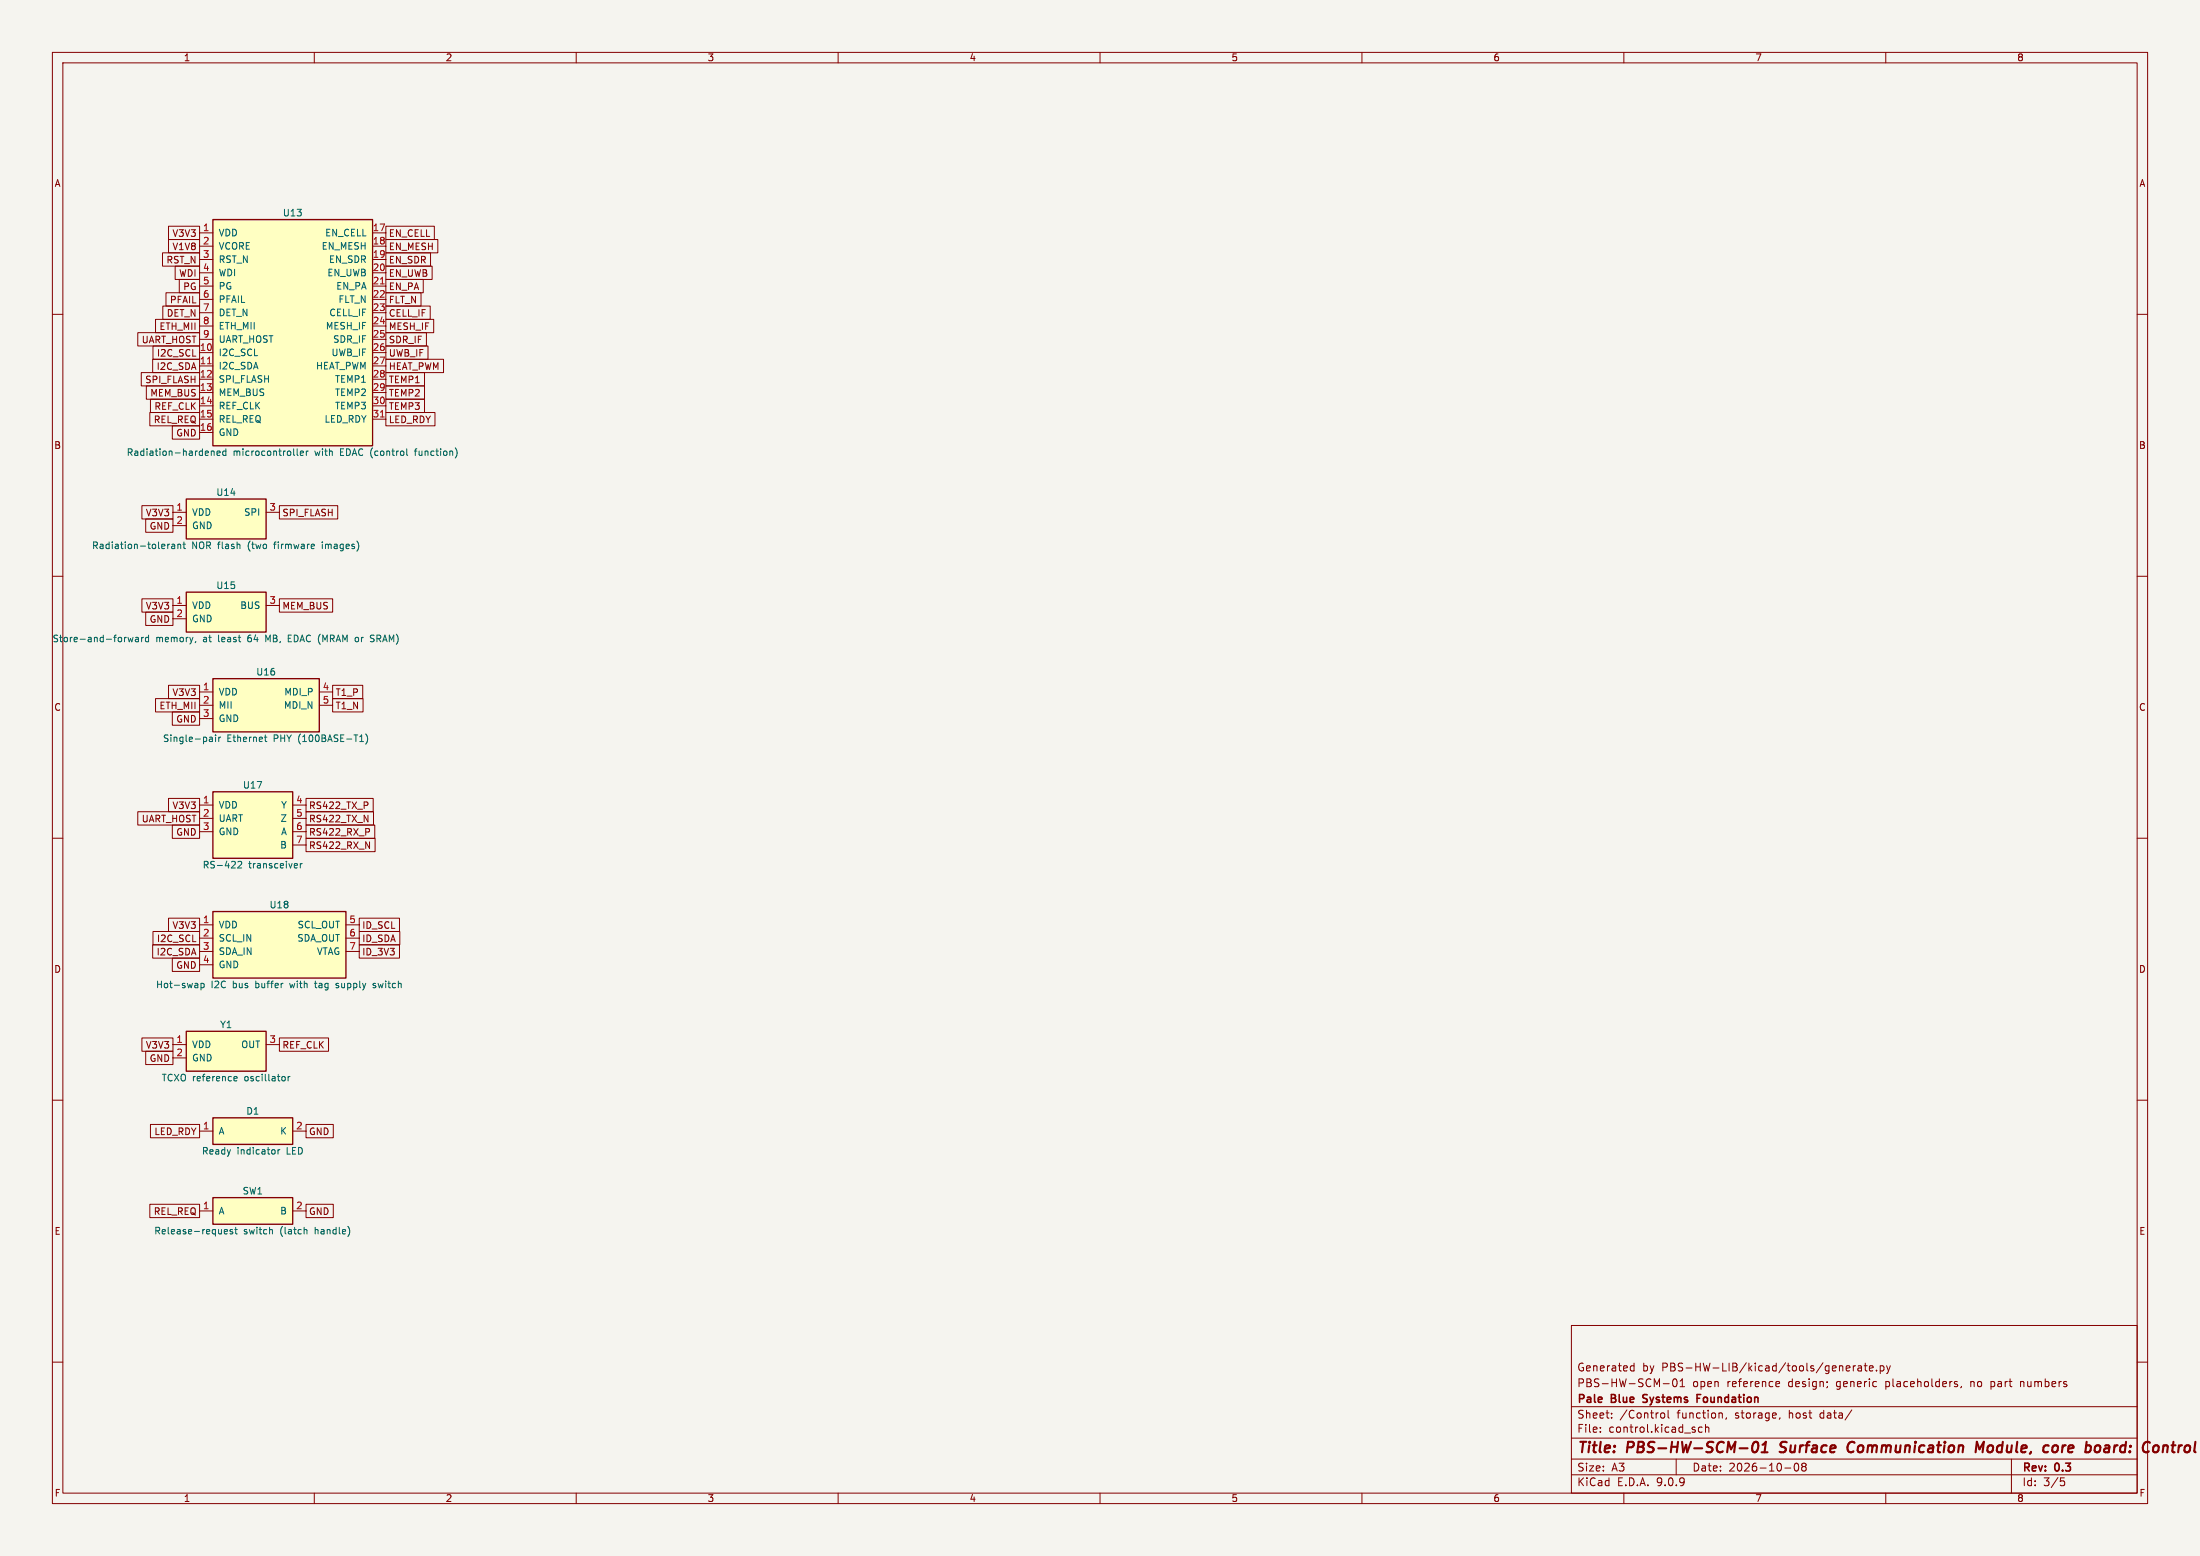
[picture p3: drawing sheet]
<svg xmlns="http://www.w3.org/2000/svg" width="420mm" height="297mm" viewBox="0 0 420 297" stroke-linecap="round" stroke-linejoin="round" font-family="sans-serif">
<path d="M0 0h420v297h-420z" fill="#f5f4ef" stroke="#f5f4ef" stroke-width=".19"/>
<g fill="none" stroke="#840000" stroke-width=".19">
<path d="M10 10h400v277h-400zM12 12h396v273h-396zM60 10v2M110 10v2M160 10v2M210 10v2M260 10v2M310 10v2M360 10v2M10 60h2M408 60h2M10 110h2"/>
<path d="M408 110h2M10 160h2M408 160h2M10 210h2M408 210h2M300 253h108v32h-108zM10 260h2M300 278.5h108M300 274.5h108M300 268.5h108M305.5 273.2v.2M305.5 272.5v.1"/>
<path d="M307.7 270.5v.2M307.7 269.8v.1M311.4 261.6h.5M311.4 260.8h.5M311.9 260.2v1.5M317.1 269.8l.4-.1 .3 .3-.1 .6-.4 .1-.2-.2M317.5 264.1h1.2M318.4 269.2v1.3l.3 .2M319.4 263.3l.3-.1a.8 .8 0 0 1 .5 .7 .8 .8 0 0 1-.5 .8l-.3-.2-.1-.4zM320 278.5v3M320.7 264.7h.9M320.7 263.6l.5-.4v1.5"/>
<path d="M324.9 272.5l-.4-.1-.3 .3 .2 .6h.5M325.6 272.5l.2-.1 .4 .1v.9M325.6 271.9v1.5M328.6 269.7l.2 .2v.8M329.6 270.6l-.2 .3M339.1 264.6h.6M339.1 263.8l.4-.1 .2 .3-.7 .2M339.8 270.6l-.1 .3M342.7 279.4l.2-.1a.8 .8 0 0 1 .5 .7 .8 .8 0 0 1-.5 .8l-.2-.2-.2-.4zM344.2 279.9l-.3-.3 .3-.3 .5 .1 .1 .2-.3 .3M344.2 279.9l-.3 .3 .1 .4 .2 .2 .5-.1 .1-.2-.1-.4-.2-.2M344.2 279.9h.3"/>
<path d="M348.8 263.8v.1M348.9 264.6l-.1 .2M352.4 261.2l.8-.2-.1-.2-.4-.1-.3 .2 .1 .7h.6M353.5 269.1l-1.3 1.9M353.8 260.7v1M354.2 260.7l-.3 .1-.1 .2M354.7 260.8h.6l.1 .9M355.4 261l-.5 .1a.29 .29 0 0 0-.2 .3 .29 .29 0 0 0 .2 .3l.5-.1M355.9 260.7h.5M356.1 260.2v1.3l.3 .2M356.9 261.2l.7-.2-.1-.2-.4-.1-.2 .2v.7h.6M358.2 261.5v.2"/>
<path d="M358.9 260.8l.5-.1 .3 .3-.2 .6h-.6M358.9 260.7v1.5M360.2 260.7l.3 1M360.5 261.7l-.3 .5M360.9 260.7l-.4 1M373.3 264.2l.4 .1v.2l-.2 .2h-.3M373.3 263.7l.4 .1M374.4 264.6l-.1 .3M380.1 263.7v1.5M380.1 264.6l.1 .1M380.2 263.7l-.1 .1M384 278.5v6.5"/>
<path d="M385.7 263.7v1M385.9 263.7l-.2 .1M408 260h2M60 285v2M110 285v2M160 285v2M210 285v2M260 285v2M300 281.5h108M310 285v2M340.7 280.2h1.2M360 285v2"/>
<path d="M393.4 282.1h.7M393.5 282.7h.4l.3 .2-.2 .6-.5 .1"/>
</g>
<g fill="none" stroke="#840000" stroke-width=".4">
<path d="M334.8 275.4a.46 .46 0 0 1 .5-.2 .46 .46 0 0 1 .3 .4 1.15 1.15 0 0 1-.7 1.6l-.2-.1a1.54 1.54 0 0 1 .1-1.7zM336.3 277.2h1.1M336.5 275.8l.6-.6-.2 2M339.7 277.1l.3 .1M340 275.4v.6M353.7 275.2a1.07 1.07 0 0 0-1 .8 1.07 1.07 0 0 0 .5 1.2l.5-.1M377.1 277.2l.3-2 .5 1.4 .8-1.4-.2 2M390.9 275.9l.2 .1M392.7 276a.59 .59 0 0 0-.9 .3v.7a.53 .53 0 0 0 .9 0M398.3 275.2l-.2 2M400.2 276a.5 .5 0 0 1 .8 .3l-.1 .5a.62 .62 0 0 1-.7 .4M411.8 275.9l.3 .4-.1 .5-.2 .3"/>
<path d="M413 275.9l-.1 1.3M413.3 275.9l-.3 .2"/>
</g>
<path d="M313.6 267.6l.2 .1M313.7 266.3v.5M324 266.9h.5M324.7 266.2h-.7v1.5" fill="none" stroke="#840000" stroke-width=".3"/>
<path d="M40.6 228.6h15.3v5.1h-15.3z" fill="#ffffc2"/>
<path d="M40.6 228.6h15.3v5.1h-15.3z" fill="none" stroke="#840000" stroke-width=".25"/>
<path d="M38.1 231.1h2.5M55.9 231.1h2.5" fill="none" stroke="#840000" stroke-width=".19"/>
<path d="M42.9 235.5h.5M42.9 234.7h.3l.2 .3-.6 .1M44.4 234.7h-.3l-.2 .2 .1 .1 .4 .2v.3h-.5M44.8 234.7h.5M45 234.3v1l.3 .2M51.8 234.7l.2 .2v.6M58.2 234.7l.4 .2v.6" fill="none" stroke="#006464" stroke-width=".19"/>
<path d="M35.6 113h15.2v7.7h-15.2z" fill="#ffffc2"/>
<path d="M35.6 113h15.2v7.7h-15.2z" fill="none" stroke="#840000" stroke-width=".25"/>
<path d="M33 115.6h2.6M33 118.1h2.6M50.8 115.6h2.5" fill="none" stroke="#840000" stroke-width=".19"/>
<g fill="none" stroke="#006464" stroke-width=".19">
<path d="M25.4 121.7l-.2 .8-.3-.6-.2 .6M25.9 121.7h.5v.8M26.4 122h-.4l-.2 .2 .2 .3 .4-.1M27 121.7v.8M27.4 121.7l-.4 .2M28.4 121.7h-.4l-.2 .2 .1 .5h.5M28.4 121.2v1.3M37.4 122.4l-.1 .3M51.2 122.1l-.5-.9v1.3M55 121.8h.5M55.6 121.2h-.6v1.3h.6M68.2 121.7l.3 .2v.4l-.3 .2"/>
<path d="M71.2 121.9l.2 .2-.2 .4M71.2 121.2l.2 .1"/>
</g>
<path d="M40.6 213.4h15.3v5h-15.3z" fill="#ffffc2"/>
<path d="M40.6 213.4h15.3v5h-15.3z" fill="none" stroke="#840000" stroke-width=".25"/>
<path d="M38.1 215.9h2.5M55.9 215.9h2.5" fill="none" stroke="#840000" stroke-width=".19"/>
<path d="M53.1 219.4v.9M53.4 219.4l-.3 .3" fill="none" stroke="#006464" stroke-width=".19"/>
<path d="M40.6 151.1h15.3v12.7h-15.3z" fill="#ffffc2"/>
<path d="M40.6 151.1h15.3v12.7h-15.3z" fill="none" stroke="#840000" stroke-width=".25"/>
<path d="M38.1 153.7h2.5M38.1 156.2h2.5M38.1 158.8h2.5M55.9 153.7h2.5M55.9 156.2h2.5M55.9 158.8h2.5M55.9 161.3h2.5" fill="none" stroke="#840000" stroke-width=".19"/>
<path d="M45.4 164.5l.5-.1 .2 .4-.7 .9h.7M56.6 164.8l.2 .3-.6 .2M56.7 165.6l-.1 .1M57.3 164.8v.9M57.7 164.8l-.4 .3" fill="none" stroke="#006464" stroke-width=".19"/>
<path d="M35.6 95.3h15.2v7.6h-15.2z" fill="#ffffc2"/>
<path d="M35.6 95.3h15.2v7.6h-15.2z" fill="none" stroke="#840000" stroke-width=".25"/>
<path d="M33 97.8h2.6M50.8 97.8h2.5M33 100.3h2.6" fill="none" stroke="#840000" stroke-width=".19"/>
<path d="M32 103.9v.8M32.4 103.9l-.4 .2M32.8 103.9h.5l.1 .8M33.4 104.2h-.5l-.2 .2 .2 .3h.5M34 104l.1-.1h.3l.1 .8M34 103.9v.8M34.9 103.9h.5M35.1 103.4v1.1l.3 .2M61.5 103.4v.2M61.5 103.9v.8" fill="none" stroke="#006464" stroke-width=".19"/>
<path d="M35.6 196.9h15.2v7.6h-15.2z" fill="#ffffc2"/>
<path d="M35.6 196.9h15.2v7.6h-15.2z" fill="none" stroke="#840000" stroke-width=".25"/>
<path d="M33 199.4h2.6M50.8 199.4h2.5M33 201.9h2.6" fill="none" stroke="#840000" stroke-width=".19"/>
<path d="M44.7 206.3h.5M44.7 205.5h.4l.2 .3-.6 .1M54.3 205.5l.2 .2-.2 .6M55 205.5v.8M55.4 205.5l-.4 .2" fill="none" stroke="#006464" stroke-width=".19"/>
<path d="M40.6 41.9h30.5v43.2h-30.5z" fill="#ffffc2"/>
<path d="M40.6 41.9h30.5v43.2h-30.5z" fill="none" stroke="#840000" stroke-width=".25"/>
<g fill="none" stroke="#840000" stroke-width=".19">
<path d="M38.1 44.5h2.5M38.1 47h2.5M38.1 49.5h2.5M38.1 52.1h2.5M38.1 54.6h2.5M38.1 57.2h2.5M38.1 59.7h2.5M71.1 44.5h2.6M71.1 47h2.6M71.1 49.5h2.6M71.1 52.1h2.6M71.1 54.6h2.6"/>
<path d="M71.1 57.2h2.6M71.1 59.7h2.6M38.1 62.2h2.5M38.1 64.8h2.5M38.1 67.3h2.5M38.1 69.9h2.5M38.1 72.4h2.5M38.1 74.9h2.5M38.1 77.5h2.5M71.1 62.2h2.6M71.1 64.8h2.6M71.1 67.3h2.6"/>
<path d="M71.1 69.9h2.6M71.1 72.4h2.6M71.1 74.9h2.6M71.1 77.5h2.6M38.1 80h2.5M38.1 82.6h2.5M71.1 80h2.6"/>
</g>
<path d="M72.6 54.2h.8M39.6 69.4h.7M72.6 79.6h.8" fill="none" stroke="#a90000" stroke-width=".19"/>
<g fill="none" stroke="#006464" stroke-width=".19">
<path d="M40.3 86.1v.8M40.3 86.2l.2-.1 .3 .1 .1 .7M41.4 86.5l.6-.1v-.2l-.4-.1-.2 .2 .1 .6h.5M43.1 86.2l-.3-.1-.3 .2 .1 .6h.5M43.1 85.7v1.2M56.7 85.7v1.1l.2 .1M57.3 86.5l.6-.1v-.2l-.4-.1-.2 .2 .1 .6h.5M58.5 86.1v.8M58.8 86.1l-.3 .2M77.7 85.7v1.1l.1 .1M79.1 86.1h.5M79.3 85.7v1.2"/>
<path d="M87.1 85.9l.2 .4-.2 .8"/>
</g>
<path d="M40.6 129.5h20.4v10.2h-20.4z" fill="#ffffc2"/>
<path d="M40.6 129.5h20.4v10.2h-20.4z" fill="none" stroke="#840000" stroke-width=".25"/>
<path d="M38.1 132.1h2.5M38.1 134.6h2.5M38.1 137.2h2.5M61 132.1h2.5M61 134.6h2.5" fill="none" stroke="#840000" stroke-width=".19"/>
<path d="M40 140.8h.5v.7M40 141.5h.5M40.5 141l-.5 .1M41.2 140.3v.1M41.2 140.7v.8M41.8 140.7v.8M42.1 140.7l-.3 .2M50.5 140.7h.5M50.6 140.3v1.1l.4 .1M68.7 141.5h.7M69.8 140.1a1.46 1.46 0 0 1 0 1.9" fill="none" stroke="#006464" stroke-width=".19"/>
<path d="M40.6 174h25.4v12.7h-25.4z" fill="#ffffc2"/>
<path d="M40.6 174h25.4v12.7h-25.4z" fill="none" stroke="#840000" stroke-width=".25"/>
<g fill="none" stroke="#840000" stroke-width=".19">
<path d="M31 48.3h7.1v2.5h-7.1zM31.1 58.4h7v2.6h-7zM31.7 55.9h6.4v2.5h-6.4zM32.2 43.2h5.9v2.5h-5.9zM32.2 45.7h5.9v2.6h-5.9zM33.4 50.8h4.7v2.5h-4.7zM34.2 53.3h3.9v2.6h-3.9zM73.7 45.7h9.9v2.6h-9.9zM73.7 43.2h9.2v2.5h-9.2zM73.7 48.3h8.5v2.5h-8.5zM73.7 58.4h8.4v2.6h-8.4zM73.7 55.9h6.7v2.5h-6.7z"/>
<path d="M73.7 53.3h7.1v2.6h-7.1zM73.7 50.8h8.8v2.5h-8.8zM26.3 63.5h11.8v2.5h-11.8zM27 71.1h11.1v2.6h-11.1zM27.9 73.7h10.2v2.5h-10.2zM28.6 78.7h9.5v2.6h-9.5zM28.7 76.2h9.4v2.5h-9.4zM29.1 68.6h9v2.5h-9zM29.2 66h8.9v2.6h-8.9zM29.7 61h8.4v2.5h-8.4zM73.7 78.7h9.3v2.6h-9.3zM73.7 76.2h7.3v2.5h-7.3z"/>
<path d="M73.7 73.7h7.3v2.5h-7.3zM73.7 71.1h7.3v2.6h-7.3zM73.7 68.6h11v2.5h-11zM73.7 66h8v2.6h-8zM73.7 63.5h7.7v2.5h-7.7zM73.7 61h9.1v2.5h-9.1zM27.1 96.5h5.9v2.6h-5.9zM27.8 99.1h5.2v2.5h-5.2zM32.9 81.3h5.2v2.5h-5.2zM53.3 96.5h11.2v2.6h-11.2zM27.1 114.3h5.9v2.5h-5.9zM27.8 116.8h5.2v2.6h-5.2z"/>
<path d="M53.3 114.3h10.2v2.5h-10.2zM29.7 133.3h8.4v2.6h-8.4zM32.2 130.8h5.9v2.6h-5.9zM32.9 135.9h5.2v2.5h-5.2zM63.5 130.8h5.7v2.6h-5.7zM63.5 133.3h5.8v2.6h-5.8zM26.3 154.9h11.8v2.6h-11.8zM32.2 152.4h5.9v2.5h-5.9zM32.9 157.5h5.2v2.5h-5.2zM58.4 157.5h13.1v2.5h-13.1zM58.4 152.4h12.8v2.5h-12.8zM58.4 154.9h12.9v2.6h-12.9z"/>
<path d="M70.4 158.2l.1 .2-.1 .4M29.2 177.8h8.9v2.5h-8.9zM32.2 175.3h5.9v2.5h-5.9zM38.1 176.5h2.5M38.1 179.1h2.5M58.4 160h13.2v2.6h-13.2zM66 176.5h2.6M66 179.1h2.6M68.6 177.8h7.7v2.5h-7.7zM68.6 175.3h7.7v2.5h-7.7zM69.8 160.7l.7 1.3v-1.3M27.1 198.1h5.9v2.6h-5.9z"/>
<path d="M29.1 180.3h9v2.6h-9zM32.9 182.9h5.2v2.5h-5.2zM38.1 181.6h2.5M38.1 184.2h2.5M53.3 198.1h9.4v2.6h-9.4zM66 181.6h2.6M68.6 180.3h7.7v2.6h-7.7zM27.8 200.7h5.2v2.5h-5.2zM28.7 214.6h9.4v2.6h-9.4zM58.4 214.6h5.2v2.6h-5.2zM28.6 229.9h9.5v2.5h-9.5zM58.4 229.9h5.2v2.5h-5.2z"/>
</g>
<path d="M37.6 187.7l.2 .2v.6M37.8 188.5h-.2M37.8 188l-.2 .1M38.4 187.7v1.3M38.4 187.8l.3-.1 .3 .2-.1 .6h-.5M60 187.7h.5M60.2 187.3l.1 1.2M64.1 188.5h.4M64.5 187.7l-.4 .2 .1 .2h.3M71.7 187.8l-.3-.1-.2 .2 .6 .4M71.8 188.4l-.2 .1h-.4" fill="none" stroke="#006464" stroke-width=".19"/>
<g font-size="2.8" fill="#840000">
<text x="301" y="277.9">Title:</text>
<text x="310.6" y="277.9">PBS-HW-SCM-01</text>
<text x="340.7" y="277.9">Surface</text>
<text x="354.3" y="277.9">Communication</text>
<text x="379.6" y="277.9">Module,</text>
<text x="393.4" y="277.9">core</text>
<text x="402.2" y="277.9">board:</text>
<text x="413.9" y="277.9">Contr</text>
</g>
<g font-size="2.1" fill="#840000">
<text x="301" y="262">Generated</text>
<text x="313.5" y="262">by</text>
<text x="317.3" y="262">PBS-HW-LIB/kicad/tools/generate.py</text>
<text x="301" y="268.2">Pale</text>
<text x="301" y="265">PBS-HW-SCM-01</text>
<text x="307.7" y="268.2">Blue</text>
<text x="314.3" y="268.2">Systems</text>
<text x="323.1" y="265">open</text>
<text x="325.2" y="268.2">Foundation</text>
<text x="329.7" y="265">reference</text>
<text x="341.5" y="265">design;</text>
<text x="350.8" y="265">generic</text>
<text x="360.3" y="265">placeholders,</text>
<text x="376.7" y="265">no</text>
<text x="380.7" y="265">part</text>
<text x="386.5" y="265">numbers</text>
<text x="301" y="273.7">File:</text>
<text x="301" y="271">Sheet:</text>
<text x="307.1" y="273.7">control.kicad_sch</text>
<text x="309.2" y="271">/Control</text>
<text x="320.2" y="271">function,</text>
<text x="331.4" y="271">storage,</text>
<text x="341.8" y="271">host</text>
<text x="347.8" y="271">data/</text>
<text x="301" y="281.1">Size:</text>
<text x="307.6" y="281.1">A3</text>
<text x="323" y="281.1">Date:</text>
<text x="330" y="281.1">2026-10-08</text>
<text x="386" y="281.3">Rev:</text>
<text x="392.4" y="281.3">0.3</text>
<text x="301" y="283.9">KiCad</text>
<text x="308.7" y="283.9">E.D.A.</text>
<text x="316.3" y="283.9">9.0.9</text>
<text x="386" y="283.9">Id:</text>
<text x="390.1" y="283.9">3/5</text>
</g>
<g font-size="1.8" fill="#840000">
<text x="35" y="11.9">1</text>
<text x="85" y="11.9">2</text>
<text x="135" y="11.9">3</text>
<text x="185" y="11.9">4</text>
<text x="235" y="11.9">5</text>
<text x="285" y="11.9">6</text>
<text x="335" y="11.9">7</text>
<text x="385" y="11.9">8</text>
<text x="10.3" y="35.9">A</text>
<text x="408.3" y="35.9">A</text>
<text x="32.8" y="45.4">V3V3</text>
<text x="32.8" y="47.9">V1V8</text>
<text x="74.1" y="47.9">EN_MESH</text>
<text x="74.1" y="45.4">EN_CELL</text>
<text x="31.7" y="50.5">RST_N</text>
<text x="34.1" y="53">WDI</text>
<text x="74.1" y="50.5">EN_SDR</text>
<text x="74.1" y="53">EN_UWB</text>
<text x="32.3" y="58.1">PFAIL</text>
<text x="34.9" y="55.6">PG</text>
<text x="74.1" y="58.1">FLT_N</text>
<text x="74.1" y="55.6">EN_PA</text>
<text x="27" y="65.7">UART_HOST</text>
<text x="30.3" y="63.2">ETH_MII</text>
<text x="31.7" y="60.6">DET_N</text>
<text x="74.1" y="65.7">SDR_IF</text>
<text x="74.1" y="63.2">MESH_IF</text>
<text x="74.1" y="60.6">CELL_IF</text>
<text x="29.8" y="70.8">I2C_SDA</text>
<text x="29.9" y="68.3">I2C_SCL</text>
<text x="74.1" y="70.8">HEAT_PWM</text>
<text x="74.1" y="68.3">UWB_IF</text>
<text x="27.6" y="73.3">SPI_FLASH</text>
<text x="28.6" y="75.9">MEM_BUS</text>
<text x="74.1" y="75.9">TEMP2</text>
<text x="74.1" y="73.3">TEMP1</text>
<text x="29.3" y="81">REL_REQ</text>
<text x="29.4" y="78.4">REF_CLK</text>
<text x="33.5" y="83.5">GND</text>
<text x="74.1" y="81">LED_RDY</text>
<text x="74.1" y="78.4">TEMP3</text>
<text x="10.3" y="85.9">B</text>
<text x="408.2" y="85.9">B</text>
<text x="27.7" y="98.7">V3V3</text>
<text x="28.5" y="101.3">GND</text>
<text x="53.8" y="98.7">SPI_FLASH</text>
<text x="27.7" y="116.5">V3V3</text>
<text x="28.5" y="119.1">GND</text>
<text x="53.8" y="116.5">MEM_BUS</text>
<text x="10.3" y="135.9">C</text>
<text x="30.3" y="135.6">ETH_MII</text>
<text x="32.8" y="133">V3V3</text>
<text x="64" y="133">T1_P</text>
<text x="64" y="135.6">T1_N</text>
<text x="408.2" y="135.9">C</text>
<text x="33.5" y="138.1">GND</text>
<text x="32.8" y="154.6">V3V3</text>
<text x="58.9" y="154.6">RS422_TX_P</text>
<text x="27" y="157.2">UART_HOST</text>
<text x="33.5" y="159.7">GND</text>
<text x="58.9" y="159.7">RS422_RX_P</text>
<text x="58.9" y="157.2">RS422_TX_N</text>
<text x="58.9" y="162.2">RS422_RX_N</text>
<text x="32.8" y="177.5">V3V3</text>
<text x="69.1" y="177.5">ID_SCL</text>
<text x="10.3" y="185.9">D</text>
<text x="29.8" y="182.6">I2C_SDA</text>
<text x="29.9" y="180">I2C_SCL</text>
<text x="33.5" y="185.1">GND</text>
<text x="69.1" y="180">ID_SDA</text>
<text x="69.1" y="182.6">ID_3V3</text>
<text x="408.2" y="185.9">D</text>
<text x="27.7" y="200.3">V3V3</text>
<text x="28.5" y="202.9">GND</text>
<text x="53.8" y="200.3">REF_CLK</text>
<text x="29.4" y="216.9">LED_RDY</text>
<text x="58.9" y="216.9">GND</text>
<text x="29.3" y="232.1">REL_REQ</text>
<text x="58.9" y="232.1">GND</text>
<text x="10.3" y="235.9">E</text>
<text x="408.3" y="235.9">E</text>
<text x="10.3" y="285.9">F</text>
<text x="35" y="286.9">1</text>
<text x="85" y="286.9">2</text>
<text x="135" y="286.9">3</text>
<text x="185" y="286.9">4</text>
<text x="235" y="286.9">5</text>
<text x="285" y="286.9">6</text>
<text x="335" y="286.9">7</text>
<text x="385" y="286.9">8</text>
<text x="408.3" y="285.9">F</text>
</g>
<g font-size="1.8" fill="#006464">
<text x="53.9" y="41.5">U13</text>
<text x="41.7" y="45.3">VDD</text>
<text x="41.7" y="47.9">VCORE</text>
<text x="61.3" y="47.9">EN_MESH</text>
<text x="62" y="45.3">EN_CELL</text>
<text x="41.7" y="50.4">RST_N</text>
<text x="41.7" y="52.9">WDI</text>
<text x="62.4" y="52.9">EN_UWB</text>
<text x="62.7" y="50.4">EN_SDR</text>
<text x="41.7" y="55.5">PG</text>
<text x="41.7" y="58">PFAIL</text>
<text x="64.1" y="55.5">EN_PA</text>
<text x="64.5" y="58">FLT_N</text>
<text x="41.7" y="60.6">DET_N</text>
<text x="41.7" y="63.1">ETH_MII</text>
<text x="41.7" y="65.6">UART_HOST</text>
<text x="62.1" y="63.1">MESH_IF</text>
<text x="62.8" y="60.6">CELL_IF</text>
<text x="63.5" y="65.6">SDR_IF</text>
<text x="41.7" y="68.2">I2C_SCL</text>
<text x="41.7" y="70.7">I2C_SDA</text>
<text x="60.2" y="70.7">HEAT_PWM</text>
<text x="63.2" y="68.2">UWB_IF</text>
<text x="41.7" y="73.3">SPI_FLASH</text>
<text x="41.7" y="75.8">MEM_BUS</text>
<text x="63.9" y="73.3">TEMP1</text>
<text x="63.9" y="75.8">TEMP2</text>
<text x="41.7" y="78.3">REF_CLK</text>
<text x="41.7" y="80.9">REL_REQ</text>
<text x="41.7" y="83.4">GND</text>
<text x="61.9" y="80.9">LED_RDY</text>
<text x="63.9" y="78.3">TEMP3</text>
<text x="24.1" y="87.2">Radiation-hardened</text>
<text x="44.5" y="87.2">microcontroller</text>
<text x="60.2" y="87.2">with</text>
<text x="65.2" y="87.2">EDAC (control</text>
<text x="79.9" y="87.2">function)</text>
<text x="41.2" y="94.8">U14</text>
<text x="36.6" y="98.7">VDD</text>
<text x="36.6" y="101.2">GND</text>
<text x="46.5" y="98.7">SPI</text>
<text x="17.5" y="105">Radiation-tolerant</text>
<text x="36.6" y="105">NOR flash</text>
<text x="47.6" y="105">(two</text>
<text x="52.8" y="105">firmware</text>
<text x="62.1" y="105">images)</text>
<text x="41.2" y="112.6">U15</text>
<text x="36.6" y="116.4">VDD</text>
<text x="36.6" y="119">GND</text>
<text x="45.8" y="116.4">BUS</text>
<text x="9.9" y="122.8">Store-and-forward</text>
<text x="29.7" y="122.8">memory,</text>
<text x="38.9" y="122.8">at</text>
<text x="41.9" y="122.8">least</text>
<text x="47.8" y="122.8">64</text>
<text x="51.4" y="122.8">MB,</text>
<text x="55.8" y="122.8">EDAC (MRAM</text>
<text x="69.1" y="122.8">or</text>
<text x="72.2" y="122.8">SRAM)</text>
<text x="48.8" y="129.1">U16</text>
<text x="41.7" y="132.9">VDD</text>
<text x="41.7" y="135.5">MII</text>
<text x="54.1" y="135.5">MDI_N</text>
<text x="54.2" y="132.9">MDI_P</text>
<text x="31" y="141.8">Single-pair</text>
<text x="41.7" y="138">GND</text>
<text x="43.3" y="141.8">Ethernet</text>
<text x="52.3" y="141.8">PHY (100BASE-T1)</text>
<text x="41.7" y="154.5">VDD</text>
<text x="46.3" y="150.7">U17</text>
<text x="53.6" y="154.5">Y</text>
<text x="41.7" y="157.1">UART</text>
<text x="41.7" y="159.6">GND</text>
<text x="53.5" y="157.1">Z</text>
<text x="53.6" y="159.6">A</text>
<text x="38.6" y="166">RS-422</text>
<text x="47.5" y="166">transceiver</text>
<text x="53.4" y="162.2">B</text>
<text x="51.4" y="173.6">U18</text>
<text x="41.7" y="177.4">VDD</text>
<text x="41.7" y="179.9">SCL_IN</text>
<text x="56.7" y="179.9">SDA_OUT</text>
<text x="56.7" y="177.4">SCL_OUT</text>
<text x="41.7" y="182.5">SDA_IN</text>
<text x="41.7" y="185">GND</text>
<text x="60.4" y="182.5">VTAG</text>
<text x="29.7" y="188.8">Hot-swap</text>
<text x="40.3" y="188.8">I2C</text>
<text x="44.5" y="188.8">bus</text>
<text x="49" y="188.8">buffer</text>
<text x="55.8" y="188.8">with</text>
<text x="60.8" y="188.8">tag</text>
<text x="65" y="188.8">supply</text>
<text x="72.3" y="188.8">switch</text>
<text x="41.9" y="196.4">Y1</text>
<text x="36.6" y="200.3">VDD</text>
<text x="36.6" y="202.8">GND</text>
<text x="46" y="200.3">OUT</text>
<text x="30.8" y="206.6">TCXO reference</text>
<text x="46.8" y="206.6">oscillator</text>
<text x="46.9" y="213">D1</text>
<text x="38.5" y="220.6">Ready</text>
<text x="41.7" y="216.8">A</text>
<text x="45.2" y="220.6">indicator</text>
<text x="53.4" y="216.8">K</text>
<text x="54.8" y="220.6">LED</text>
<text x="41.7" y="232">A</text>
<text x="46.2" y="228.2">SW1</text>
<text x="53.4" y="232">B</text>
<text x="29.4" y="235.8">Release-request</text>
<text x="46.5" y="235.8">switch</text>
<text x="53.6" y="235.8">(latch</text>
<text x="60.4" y="235.8">handle)</text>
</g>
<g font-size="1.8" fill="#a90000">
<text x="38.7" y="44.2">1</text>
<text x="38.7" y="46.7">2</text>
<text x="71.1" y="44.2">17</text>
<text x="71.1" y="46.7">18</text>
<text x="38.7" y="49.3">3</text>
<text x="38.7" y="51.8">4</text>
<text x="71.1" y="49.3">19</text>
<text x="71.1" y="51.8">20</text>
<text x="38.7" y="54.4">5</text>
<text x="38.7" y="56.9">6</text>
<text x="38.7" y="59.4">7</text>
<text x="71.1" y="54.4">21</text>
<text x="71.1" y="56.9">22</text>
<text x="71.1" y="59.4">23</text>
<text x="38.7" y="62">8</text>
<text x="38.7" y="64.5">9</text>
<text x="71.1" y="62">24</text>
<text x="71.1" y="64.5">25</text>
<text x="38.1" y="67.1">10</text>
<text x="38.1" y="69.6">11</text>
<text x="71.1" y="67.1">26</text>
<text x="71.1" y="69.6">27</text>
<text x="38.1" y="72.1">12</text>
<text x="38.1" y="74.7">13</text>
<text x="38.1" y="77.2">14</text>
<text x="71.1" y="72.1">28</text>
<text x="71.1" y="74.7">29</text>
<text x="71.1" y="77.2">30</text>
<text x="38.1" y="79.8">15</text>
<text x="38.1" y="82.3">16</text>
<text x="71.1" y="79.8">31</text>
<text x="33.6" y="97.5">1</text>
<text x="33.6" y="100.1">2</text>
<text x="51.4" y="97.5">3</text>
<text x="33.6" y="115.3">1</text>
<text x="33.6" y="117.9">2</text>
<text x="51.4" y="115.3">3</text>
<text x="38.7" y="131.8">1</text>
<text x="61.5" y="131.8">4</text>
<text x="38.7" y="134.4">2</text>
<text x="38.7" y="136.9">3</text>
<text x="61.5" y="134.4">5</text>
<text x="38.7" y="153.4">1</text>
<text x="38.7" y="156">2</text>
<text x="56.4" y="153.4">4</text>
<text x="56.4" y="156">5</text>
<text x="38.7" y="158.5">3</text>
<text x="56.4" y="158.5">6</text>
<text x="56.4" y="161">7</text>
<text x="38.7" y="176.3">1</text>
<text x="38.7" y="178.8">2</text>
<text x="66.6" y="176.3">5</text>
<text x="66.6" y="178.8">6</text>
<text x="38.7" y="181.4">3</text>
<text x="38.7" y="183.9">4</text>
<text x="66.6" y="181.4">7</text>
<text x="33.6" y="199.1">1</text>
<text x="33.6" y="201.7">2</text>
<text x="51.4" y="199.1">3</text>
<text x="38.7" y="215.6">1</text>
<text x="56.4" y="215.6">2</text>
<text x="38.7" y="230.9">1</text>
<text x="56.4" y="230.9">2</text>
</g>
</svg>
